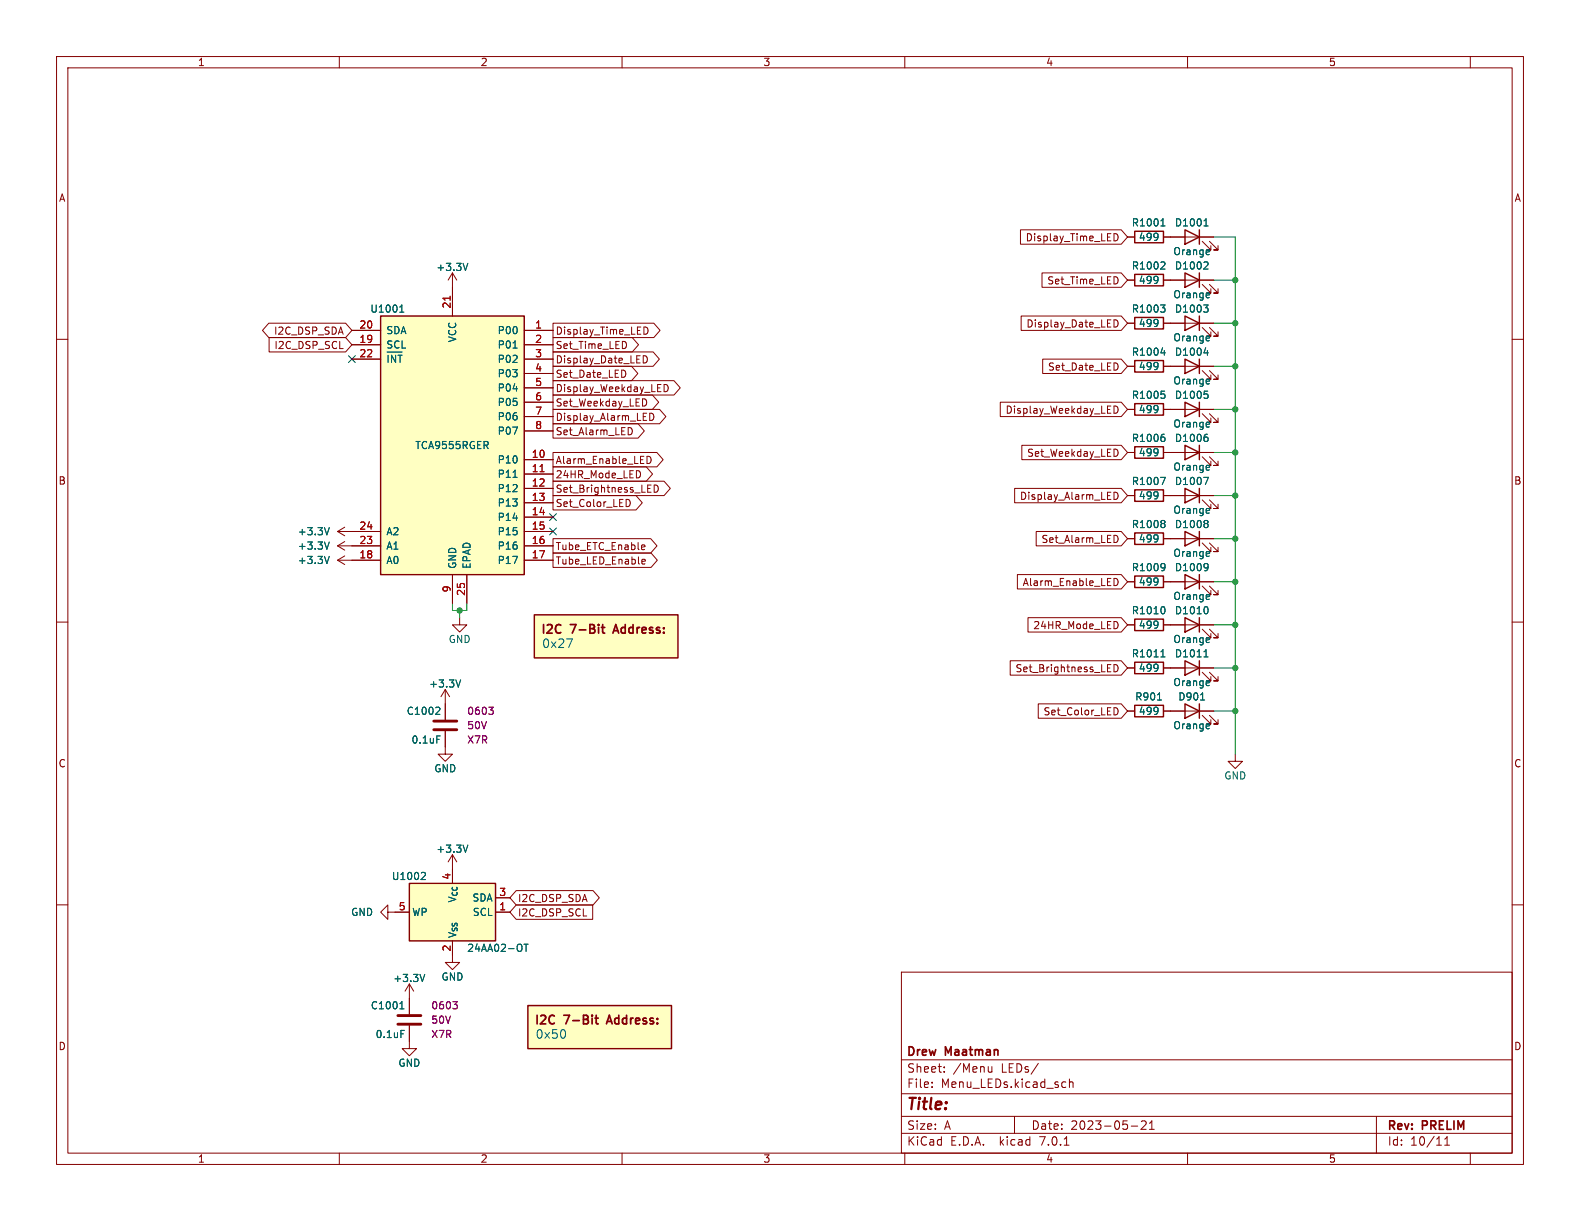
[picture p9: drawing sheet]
<svg xmlns="http://www.w3.org/2000/svg" width="279mm" height="216mm" viewBox="0 0 279 216" stroke-linecap="round" stroke-linejoin="round" font-family="sans-serif">
<g fill="none" stroke="#840000" stroke-width=".18">
<path d="M10 10h259.4v195.9h-259.4zM12 12h255.4v191.9h-255.4zM60 10v2M110 10v2M160 10v2M210 10v2M260 10v2M10 60h2M47.5 57.1h13.6l1.1 1.3-1.1 1.3h-13.6l-1.1-1.3zM47.6 59.7h13.5l1.1 1.3-1.1 1.2h-13.5zM62.2 58.4h5.1M80 48.3v7.6"/>
<path d="M80 48.3l-.8 1.2M80 48.3l.8 1.2M92.7 58.4h5.1M97.8 57.1h17.8l1.1 1.3-1.1 1.3h-17.8zM97.8 59.7h14l1.1 1.3-1.1 1.2h-14zM113.9 57.8a.64 .64 0 0 1 .7 .7 .64 .64 0 0 1-.7 .6M180.5 40.6h17.8l1.1 1.3-1.1 1.3h-17.8zM180.6 55.9h17.7l1.1 1.3-1.1 1.2h-17.7zM184.3 48.3h14l1.1 1.2-1.1 1.3h-14zM197 41.3a.64 .64 0 0 1 .7 .7 .64 .64 0 0 1-.7 .6zM197 56.6a.64 .64 0 0 1 .7 .6 .64 .64 0 0 1-.7 .6zM197.6 49.1l.1 .4-.1 .5"/>
<path d="M199.4 57.2h1.3M199.4 41.9h1.3M199.4 49.5h1.3M205.7 57.2h8.9M205.7 41.9h8.9M205.7 49.5h8.9M212.6 57.9l1.5 1.5h-.7h.7v-.7M212.6 50.3l1.5 1.5h-.7h.7v-.7M212.6 42.7l1.5 1.5h-.7h.7v-.8M213.9 57.9l1.5 1.5h-.8h.8v-.7M213.9 50.3l1.5 1.5h-.8h.8v-.7M213.9 42.7l1.5 1.5h-.8h.8v-.8"/>
<path d="M267.4 60h2M62.2 61h5.1M62.2 63.5h5.1M92.7 61h5.1M92.7 63.5h5.1M92.7 66h5.1M92.7 68.6h5.1M92.7 71.1h5.1M92.7 73.7h5.1M92.7 76.2h5.1M97.8 74.9h15l1.1 1.3-1.1 1.3h-15zM97.8 72.4h18.8l1.2 1.3-1.2 1.2h-18.8z"/>
<path d="M97.8 64.8h13.9l1.1 1.2-1.1 1.3h-13.9zM97.8 67.3h21.4l1.1 1.3-1.1 1.3h-21.4zM97.8 62.2h17.7l1.1 1.3-1.1 1.3h-17.7zM97.8 69.8h17.6l1.1 1.3-1.1 1.3h-17.6zM110.5 65.6l.2 .4-.2 .5M111.4 75.6a.68 .68 0 0 1 .4 .6 .68 .68 0 0 1-.4 .7M113.7 62.9a.64 .64 0 0 1 .8 .6 .64 .64 0 0 1-.8 .7zM114.2 70.7l.2 .4-.2 .5M114.9 73.1a.64 .64 0 0 1 .7 .6 .64 .64 0 0 1-.7 .6zM117.4 68a.64 .64 0 0 1 .8 .6 .64 .64 0 0 1-.8 .7zM176.9 71.1h21.4l1.1 1.3-1.1 1.3h-21.4zM180.7 78.7h17.6l1.1 1.3-1.1 1.3h-17.6z"/>
<path d="M184.4 63.5h13.9l1.1 1.3-1.1 1.2h-13.9zM197 71.8a.64 .64 0 0 1 .7 .6 .64 .64 0 0 1-.7 .7zM197.3 79.4a.68 .68 0 0 1 .4 .7 .68 .68 0 0 1-.4 .6M197.5 64.2l.2 .5-.2 .7M199.4 72.4h1.3M199.4 64.8h1.3M205.7 72.4h8.9M205.7 64.8h8.9M212.6 73.2l1.5 1.5h-.7h.7v-.8M212.6 65.5l1.5 1.6h-.7h.7v-.8M213.9 73.2l1.5 1.5h-.8h.8v-.8M213.9 65.5l1.5 1.6h-.8h.8v-.8"/>
<path d="M59.7 94l1.3 .7M59.7 94h7.6M59.7 96.5l1.3 .8M59.7 96.5h7.6M59.7 99.1l1.3 .7M59.7 99.1h7.6M61 93.2l-1.3 .8M61 95.8l-1.3 .7M61 98.3l-1.3 .8M92.7 94h5.1M92.7 96.5h5.1M92.7 99.1h5.1"/>
<path d="M92.7 81.3h5.1M92.7 83.8h5.1M92.7 86.4h5.1M92.7 88.9h5.1M92.7 91.4h5.1M97.8 95.2h17.3l1.1 1.3-1.1 1.3h-17.3zM97.8 97.8h17.3l1.1 1.3-1.1 1.2h-17.3zM97.8 80h18.4l1.1 1.3-1.1 1.3h-18.4zM97.8 85.1h19.6l1.1 1.3-1.1 1.2h-19.6zM97.8 87.6h14.7l1.1 1.3-1.1 1.3h-14.7zM97.8 82.5h16.5l1.1 1.3-1.1 1.3h-16.5zM111 88.3a.68 .68 0 0 1 .5 .6 .68 .68 0 0 1-.5 .7"/>
<path d="M113.1 83.4l.2 .4-.2 .5M113.6 96.4h.4l.1 .3-.7 .1M113.7 98.9l.4 .1v.2l-.6 .1M114 97.1l-.4 .1M114.1 99.7h-.4M114.4 80.7a.64 .64 0 0 1 .7 .6 .64 .64 0 0 1-.7 .7zM115.7 85.8a.64 .64 0 0 1 .7 .6 .64 .64 0 0 1-.7 .6zM179.4 86.4h18.9l1.1 1.2-1.1 1.3h-18.9zM183.2 94h15.1l1.1 1.3-1.1 1.2h-15.1zM197 87a.64 .64 0 0 1 .7 .7 .64 .64 0 0 1-.7 .6zM197 94.7a.64 .64 0 0 1 .7 .6 .64 .64 0 0 1-.7 .6M199.4 95.3h1.3"/>
<path d="M199.4 87.6h1.3M199.4 80h1.3M205.7 95.3h8.9M205.7 87.6h8.9M205.7 80h8.9M212.6 88.4l1.5 1.5h-.7h.7v-.7M212.6 80.8l1.5 1.5h-.7h.7v-.8M212.6 96l1.5 1.5h-.7h.7v-.7M213.9 88.4l1.5 1.5h-.8h.8v-.7M213.9 80.8l1.5 1.5h-.8h.8v-.8M213.9 96l1.5 1.5h-.8h.8v-.7M10 110h2"/>
<path d="M80 101.6v5.1M81.3 109.2v1.3h1.2l-1.2 1.3-1.3-1.3h1.3M82.5 101.6v5.1M178.6 116.8h19.7l1.1 1.3-1.1 1.3h-19.7zM179.9 101.6h18.4l1.1 1.3-1.1 1.2h-18.4zM181.8 109.2h16.5l1.1 1.3-1.1 1.3h-16.5zM195.8 118.8h.6M195.8 117.5h.6M197 102.3a.64 .64 0 0 1 .7 .6 .64 .64 0 0 1-.7 .6zM197 117.5a.64 .64 0 0 1 .7 .7 .64 .64 0 0 1-.7 .6zM197.5 110l.2 .4-.2 .7M199.4 110.5h1.3"/>
<path d="M199.4 102.9h1.3M199.4 118.1h1.3M205.7 110.5h8.9M205.7 102.9h8.9M205.7 118.1h8.9M212.6 103.6l1.5 1.6h-.7h.7v-.8M212.6 111.3l1.5 1.5h-.7h.7v-.8M212.6 118.9l1.5 1.5h-.7h.7v-.8M213.9 103.6l1.5 1.6h-.8h.8v-.8M213.9 111.3l1.5 1.5h-.8h.8v-.8M213.9 118.9l1.5 1.5h-.8h.8v-.8M267.4 110h2"/>
<path d="M78.7 129.3v4.1h1.3l-1.3 1.2-1.2-1.2h1.2M78.7 121.9v5.4M78.7 121.9l-.7 1.3M78.7 121.9l.8 1.3M183.6 124.5h14.7l1.1 1.2-1.1 1.3h-14.7zM197 125.1a.64 .64 0 0 1 .7 .7 .64 .64 0 0 1-.7 .6M199.4 125.7h1.3M205.7 125.7h8.9M212.6 126.5l1.5 1.5h-.7h.7v-.7M213.9 126.5l1.5 1.5h-.8h.8v-.7M218.4 133.4v1.2h1.3l-1.3 1.3-1.2-1.3h1.2M10 160h2"/>
<path d="M80 151.1l-.8 1.3M80 151.1v2.6M80 151.1l.8 1.3M87.6 158.8h2.6M91.3 157.5h13.6l1.1 1.3-1.1 1.2h-13.6l-1.1-1.2zM267.4 160h2M68.6 161.3v-1.3l-1.3 1.3 1.3 1.3v-1.3h3.8M72.4 174l-.8 1.3M72.4 174v5.3M72.4 174l.8 1.3M80 166.4v3.8h1.3l-1.3 1.3-1.3-1.3h1.3M87.6 161.3h2.6"/>
<path d="M91.3 160h13.5v2.6h-13.5l-1.1-1.3zM159.4 171.9h108v32h-108zM72.4 181.4v4h1.3l-1.3 1.3-1.3-1.3h1.3M159.4 197.4h108M159.4 193.4h108M159.4 187.4h108M164.8 192.2v.1M164.8 191.4v.1M167 189.5v.1M167 188.7v.1M175.4 188.6v1M175.4 189.5l-.2 .1-.4-.1"/>
<path d="M179.4 197.4v3M183.6 188l-1.3 2M188.3 191.3l.2 .1M188.5 192.2l-.2 .1M189.1 190.8v1.5M189.1 191.4l.2-.1 .4 .1 .1 .9M200 199.1h1.2M201.8 198.3l.6-.1 .2 .1 .1 .3-.9 1.1h.9M203.3 199.7h.8M203.3 198.6l.4-.4v1.5M243.4 197.4v6.5M60 203.9v2"/>
<path d="M110 203.9v2M159.4 200.4h108M160 203.9v2M188.2 202.5h.8M210 203.9v2M255.5 202.5h.8M255.5 201.4l.4-.4v1.5M260 203.9v2"/>
</g>
<g fill="none" stroke="#840000" stroke-width=".25">
<path d="M67.3 55.9h25.4v45.7h-25.4zM200.7 56.1h5v2.1h-5zM200.7 40.9h5v2h-5zM200.7 48.5h5v2h-5zM209.5 55.9l2.6 1.3-2.6 1.2zM209.5 48.3l2.6 1.2-2.6 1.3zM209.5 40.6l2.6 1.3-2.6 1.3zM212.1 40.6v2.6M212.1 48.3v2.5M212.1 55.9v2.5M200.7 63.8h5v2h-5zM200.7 71.4h5v2h-5z"/>
<path d="M200.7 79h5v2h-5zM209.5 71.1l2.6 1.3-2.6 1.3zM209.5 63.5l2.6 1.3-2.6 1.2zM209.5 78.7l2.6 1.3-2.6 1.3zM212.1 63.5v2.5M212.1 71.1v2.6M212.1 78.7v2.6M200.7 94.2h5v2.1h-5zM200.7 86.6h5v2h-5zM209.5 86.4l2.6 1.2-2.6 1.3zM209.5 94l2.6 1.3-2.6 1.2zM212.1 86.4v2.5"/>
<path d="M212.1 94v2.5M94.5 108.7h25.4v7.6h-25.4zM200.7 109.5h5v2h-5zM200.7 101.9h5v2h-5zM200.7 117.1h5v2h-5zM209.5 101.6l2.6 1.3-2.6 1.2zM209.5 109.2l2.6 1.3-2.6 1.3zM209.5 116.8l2.6 1.3-2.6 1.3zM212.1 101.6v2.5M212.1 109.2v2.6M212.1 116.8v2.6M200.7 124.7h5v2h-5z"/>
<path d="M209.5 124.5l2.6 1.2-2.6 1.3zM212.1 124.5v2.5M72.4 156.2h15.2v10.2h-15.2zM93.3 177.8h25.4v7.6h-25.4z"/>
</g>
<g fill="none" stroke="#006464" stroke-width=".18">
<path d="M205.3 40h.7M205.5 38.9l.1-.2v1.3M212.9 40h.7M213.1 38.9l.2-.2v1.3M70.7 55.2h.7M70.8 54.2l.3-.3v1.3M82.7 46.6l-.4 1.2M205.2 53.9h.8l-.4 .5M205.8 54.4l.2 .3v.3l-.2 .2M205.8 46.3l.2 .2v.4l-.8 .7h.8M212.8 53.9h.8l-.4 .5M213.4 54.4l.2 .3v.3l-.2 .2"/>
<path d="M213.4 46.3l.2 .2v.4l-.8 .7h.8M213.8 59.5l.1 .2-.6 .2M213.8 44.3l.1 .2-.6 .1M213.8 51.9l.1 .2-.6 .1M68.6 62.8v1.3M70 62.8v1.3l-.8-1.3v1.3M70.4 62.8h.7M70.7 62.8v1.3M90.7 61.5h.8M205.3 62.4h.8M205.3 69.2h.7M205.6 76.8h.3"/>
<path d="M205.8 69.7l.2 .2v.3l-.2 .2M205.8 77.3l.2 .2v.3l-.2 .3M205.9 62v.8M212.9 62.4h.8M213 69.2h.6M213.3 76.8h.2M213.4 69.7l.2 .2v.3l-.2 .2M213.4 77.3l.2 .2v.3l-.2 .3M213.5 62v.8M213.8 67.1l.1 .3-.6 .1M213.8 74.7l.1 .3-.6 .1M58.2 93.3l-.4 1.3"/>
<path d="M58.2 95.8l-.4 1.3M58.2 98.4l-.4 1.2M90.7 84.4h.8M205.2 84.4h.9l-.6 1.3M205.8 92l.2 .3-.2 .3 .2 .2v.3l-.2 .2M205.8 99.6l.2 .2a1.07 1.07 0 0 1-.2 1M212.8 84.4h.9l-.6 1.3M213.4 92l.2 .3-.2 .3 .2 .2v.3l-.2 .2M213.4 99.6l.2 .2a1.07 1.07 0 0 1-.1 1M213.8 82.4l.1 .2-.6 .1M213.8 90l.1 .2-.6 .1M213.8 97.6l.1 .2-.6 .2"/>
<path d="M100.2 113h1l-.6 1.5M205.3 116.2h.7M205.5 115.1l.1-.2v1.3M205.8 107.3l.2 .5-.2 .7M206 100.2l-.2 .2M212.9 116.2h.7M213.1 115.1l.2-.2v1.3M213.5 107.3l.1 .5-.1 .7M213.6 100.2l-.2 .2M213.8 105.2l.1 .3-.6 .1M213.8 112.8l.1 .3-.6 .1M77.2 130.1h.7"/>
<path d="M77.5 125l.3 .3-.1 .3-.7 .7h.8M81.5 120.2l-.5 1.3M204.7 123.8h.7M212.3 123.8h.7M213.8 120.5l.1 .2-.6 .1M213.8 128.1l.1 .2-.6 .1M74.7 154.3h.4l.1 .3-.8 .9h.8M82.7 149.4l-.4 1.3M70.7 178.4h.7M71 177.3l.1-.2v1.3M75.1 172.3l-.4 1.3M92.7 167h.7"/>
<path d="M93 167v1.2M70.9 182.2h.6M99.9 182.4v.9"/>
</g>
<g fill="#ffffc2" stroke="#ffffc2" stroke-width=".18">
<path d="M94.5 108.7h25.4v7.6h-25.4z"/>
<path d="M93.3 177.8h25.4v7.6h-25.4z"/>
<path d="M72.4 156.2h15.2v10.2h-15.2z"/>
<path d="M67.3 55.9h25.4v45.7h-25.4z"/>
</g>
<path d="M106.4 110.9h.5M106.6 110.4v1.3l.3 .3M108.9 110.4l-.5 1.6M105.4 179.5v1.3l.4 .2M107.8 179.5l-.6 1.5M105.2 180h.6" fill="none" stroke="#840000" stroke-width=".3"/>
<path d="M76.7 129h4.1M76.7 127.5h4.1M70.4 179.6h4M70.4 181.1h4" fill="none" stroke="#840000" stroke-width=".51"/>
<path d="M86.4 125h.8l-.4 .5M87 125.5l.2 .3v.3l-.2 .2M80.1 177.1h.8l-.5 .5M80.6 177.6l.3 .2v.3l-.3 .3" fill="none" stroke="#840084" stroke-width=".18"/>
<path d="M79.6 52.4v.7M95.5 83.4h.7" fill="none" stroke="#a90000" stroke-width=".18"/>
<g fill="none" stroke="#009600" stroke-width=".18">
<path d="M214.6 41.9h3.8v91.5M214.6 49.5h3.8M214.6 57.2h3.8M214.6 64.8h3.8M214.6 72.4h3.8M214.6 80h3.8M214.6 87.6h3.8M214.6 95.3h3.8M80 106.7v1.3h2.5v-1.3M81.3 108v1.2M214.6 110.5h3.8M214.6 118.1h3.8"/>
<path d="M214.6 102.9h3.8M214.6 125.7h3.8"/>
</g>
<path d="M61.6 62.9l1.2 1.2M62.8 62.9l-1.2 1.2M97.2 90.8l1.2 1.2M97.2 93.4l1.2 1.2M98.4 90.8l-1.2 1.2M98.4 93.4l-1.2 1.2" fill="none" stroke="#000084" stroke-width=".18"/>
<g fill="#009600" stroke="#009600" stroke-width=".18">
<circle cx="218.4" cy="72.4" r=".46"/>
<circle cx="218.4" cy="64.8" r=".46"/>
<circle cx="218.4" cy="57.2" r=".46"/>
<circle cx="218.4" cy="49.5" r=".46"/>
<circle cx="218.4" cy="87.6" r=".46"/>
<circle cx="218.4" cy="80" r=".46"/>
<circle cx="81.3" cy="108" r=".46"/>
<circle cx="218.4" cy="110.5" r=".46"/>
<circle cx="218.4" cy="118.1" r=".46"/>
<circle cx="218.4" cy="125.7" r=".46"/>
<circle cx="218.4" cy="95.3" r=".46"/>
<circle cx="218.4" cy="102.9" r=".46"/>
</g>
<text font-size="2.8" fill="#840000" x="160.4" y="196.7">Title:</text>
<g font-size="2.1" fill="#006464">
<text x="95.8" y="112.4">I2C</text>
<text x="95.8" y="114.7">0x27</text>
<text x="94.6" y="181.5">I2C</text>
<text x="94.7" y="183.8">0x50</text>
</g>
<g font-size="2.1" fill="#840000">
<text x="101.1" y="112.4">7-Bit</text>
<text x="109.2" y="112.4">Address:</text>
<text x="99.9" y="181.5">7-Bit</text>
<text x="108" y="181.5">Address:</text>
<text x="160.4" y="189.8">Sheet:</text>
<text x="160.4" y="187">Drew</text>
<text x="167.3" y="187">Maatman</text>
<text x="168.6" y="189.8">/Menu</text>
<text x="177.1" y="189.8">LEDs/</text>
<text x="160.4" y="192.5">File:</text>
<text x="166.4" y="192.5">Menu_LEDs.kicad_sch</text>
<text x="160.4" y="202.7">KiCad</text>
<text x="160.4" y="199.9">Size:</text>
<text x="167" y="199.9">A</text>
<text x="168.1" y="202.7">E.D.A.</text>
<text x="176.8" y="202.7">kicad</text>
<text x="182.4" y="199.9">Date:</text>
<text x="183.9" y="202.7">7.0.1</text>
<text x="189.3" y="199.9">2023-05-21</text>
<text x="245.4" y="200.1">Rev:</text>
<text x="245.4" y="202.7">Id:</text>
<text x="249.4" y="202.7">10/11</text>
<text x="251.6" y="200.1">PRELIM</text>
</g>
<g font-size="1.8" fill="#840000">
<text x="35" y="11.8">1</text>
<text x="85" y="11.8">2</text>
<text x="135" y="11.8">3</text>
<text x="185" y="11.8">4</text>
<text x="235" y="11.8">5</text>
<text x="10.4" y="35.8">A</text>
<text x="267.8" y="35.8">A</text>
<text x="181.3" y="42.8">Display_Time_LED</text>
<text x="185.1" y="50.4">Set_Time_LED</text>
<text x="48.3" y="59.3">I2C_DSP_SDA</text>
<text x="98.3" y="59.3">Display_Time_LED</text>
<text x="181.4" y="58.1">Display_Date_LED</text>
<text x="48.4" y="61.9">I2C_DSP_SCL</text>
<text x="98.3" y="64.4">Display_Date_LED</text>
<text x="98.3" y="61.9">Set_Time_LED</text>
<text x="185.2" y="65.7">Set_Date_LED</text>
<text x="98.3" y="67">Set_Date_LED</text>
<text x="98.3" y="69.5">Display_Weekday_LED</text>
<text x="98.3" y="77.1">Set_Alarm_LED</text>
<text x="98.3" y="74.6">Display_Alarm_LED</text>
<text x="98.3" y="72">Set_Weekday_LED</text>
<text x="177.7" y="73.3">Display_Weekday_LED</text>
<text x="98.3" y="82.2">Alarm_Enable_LED</text>
<text x="181.5" y="80.9">Set_Weekday_LED</text>
<text x="10.3" y="85.8">B</text>
<text x="98.3" y="87.3">Set_Brightness_LED</text>
<text x="98.3" y="89.8">Set_Color_LED</text>
<text x="98.3" y="84.7">24HR_Mode_LED</text>
<text x="180.2" y="88.5">Display_Alarm_LED</text>
<text x="267.7" y="85.8">B</text>
<text x="98.3" y="97.4">Tube_ETC_Enable</text>
<text x="98.3" y="100">Tube_LED_Enable</text>
<text x="184" y="96.2">Set_Alarm_LED</text>
<text x="180.7" y="103.8">Alarm_Enable_LED</text>
<text x="182.6" y="111.4">24HR_Mode_LED</text>
<text x="179.4" y="119">Set_Brightness_LED</text>
<text x="184.4" y="126.6">Set_Color_LED</text>
<text x="10.3" y="135.8">C</text>
<text x="267.7" y="135.8">C</text>
<text x="91.6" y="159.7">I2C_DSP_SDA</text>
<text x="91.6" y="162.2">I2C_DSP_SCL</text>
<text x="10.3" y="185.8">D</text>
<text x="267.7" y="185.8">D</text>
<text x="35" y="205.7">1</text>
<text x="85" y="205.7">2</text>
<text x="135" y="205.7">3</text>
<text x="185" y="205.7">4</text>
<text x="235" y="205.7">5</text>
</g>
<g font-size="1.8" fill="#006464">
<text x="200.1" y="40.2">R1001</text>
<text x="207.7" y="40.2">D1001</text>
<text x="200.1" y="47.8">R1002</text>
<text x="201.3" y="42.7">499</text>
<text x="207.4" y="45.3">Orange</text>
<text x="207.7" y="47.8">D1002</text>
<text x="77.1" y="48.1">+3.3V</text>
<text x="201.3" y="50.4">499</text>
<text x="207.4" y="52.9">Orange</text>
<text x="65.4" y="55.4">U1001</text>
<text x="68.3" y="59.2">SDA</text>
<text x="87.9" y="59.2">P00</text>
<text x="200.1" y="55.4">R1003</text>
<text x="201.3" y="58">499</text>
<text x="207.7" y="55.4">D1003</text>
<text x="68.3" y="61.8">SCL</text>
<text x="80.8" y="60.7" transform="rotate(-90 80.8 60.7)">VCC</text>
<text x="87.9" y="61.8">P01</text>
<text x="87.9" y="64.3">P02</text>
<text x="200.1" y="63.1">R1004</text>
<text x="201.3" y="65.6">499</text>
<text x="207.4" y="60.5">Orange</text>
<text x="207.7" y="63.1">D1004</text>
<text x="87.9" y="66.9">P03</text>
<text x="87.9" y="69.4">P04</text>
<text x="87.9" y="71.9">P05</text>
<text x="200.1" y="70.7">R1005</text>
<text x="207.4" y="68.1">Orange</text>
<text x="207.7" y="70.7">D1005</text>
<text x="87.9" y="74.5">P06</text>
<text x="87.9" y="77">P07</text>
<text x="201.3" y="73.2">499</text>
<text x="207.4" y="75.8">Orange</text>
<text x="73.4" y="79.6">TCA9555RGER</text>
<text x="87.9" y="82.1">P10</text>
<text x="200.1" y="78.3">R1006</text>
<text x="201.3" y="80.8">499</text>
<text x="207.4" y="83.4">Orange</text>
<text x="207.7" y="78.3">D1006</text>
<text x="87.9" y="84.6">P11</text>
<text x="87.9" y="87.2">P12</text>
<text x="87.9" y="89.7">P13</text>
<text x="200.1" y="85.9">R1007</text>
<text x="201.3" y="88.5">499</text>
<text x="207.7" y="85.9">D1007</text>
<text x="52.6" y="94.8">+3.3V</text>
<text x="68.3" y="94.8">A2</text>
<text x="87.9" y="92.3">P14</text>
<text x="87.9" y="94.8">P15</text>
<text x="200.1" y="93.5">R1008</text>
<text x="207.4" y="91">Orange</text>
<text x="207.7" y="93.5">D1008</text>
<text x="52.6" y="97.3">+3.3V</text>
<text x="52.6" y="99.9">+3.3V</text>
<text x="68.3" y="99.9">A0</text>
<text x="68.3" y="97.3">A1</text>
<text x="80.8" y="100.6" transform="rotate(-90 80.8 100.6)">GND</text>
<text x="83.4" y="100.6" transform="rotate(-90 83.4 100.6)">EPAD</text>
<text x="87.9" y="97.3">P16</text>
<text x="87.9" y="99.9">P17</text>
<text x="200.1" y="101.2">R1009</text>
<text x="201.3" y="96.1">499</text>
<text x="207.4" y="98.6">Orange</text>
<text x="207.7" y="101.2">D1009</text>
<text x="201.3" y="103.7">499</text>
<text x="207.4" y="106.2">Orange</text>
<text x="79.3" y="113.9">GND</text>
<text x="200.1" y="108.8">R1010</text>
<text x="201.3" y="111.3">499</text>
<text x="207.4" y="113.9">Orange</text>
<text x="207.7" y="108.8">D1010</text>
<text x="200.1" y="116.4">R1011</text>
<text x="201.3" y="118.9">499</text>
<text x="207.7" y="116.4">D1011</text>
<text x="75.8" y="121.7">+3.3V</text>
<text x="200.7" y="124">R901</text>
<text x="207.4" y="121.5">Orange</text>
<text x="208.3" y="124">D901</text>
<text x="71.9" y="126.6">C1002</text>
<text x="72.7" y="131.6">0.1uF</text>
<text x="201.3" y="126.6">499</text>
<text x="207.4" y="129.1">Orange</text>
<text x="76.7" y="136.7">GND</text>
<text x="216.4" y="138">GND</text>
<text x="69.2" y="155.8">U1002</text>
<text x="77.1" y="150.9">+3.3V</text>
<text x="83.4" y="159.6">SDA</text>
<text x="62" y="162.1">GND</text>
<text x="72.9" y="162.1">WP</text>
<text x="80.8" y="165.9" transform="rotate(-90 80.8 165.9)">V_{SS} V_{CC}</text>
<text x="83.5" y="162.1">SCL</text>
<text x="69.5" y="173.8">+3.3V</text>
<text x="78" y="173.5">GND</text>
<text x="82.6" y="168.5">24AA02-OT</text>
<text x="65.5" y="178.6">C1001</text>
<text x="66.4" y="183.7">0.1uF</text>
<text x="70.4" y="188.8">GND</text>
</g>
<g font-size="1.8" fill="#a90000">
<text x="63.5" y="58.2">20</text>
<text x="79.8" y="54.6" transform="rotate(-90 79.8 54.6)">21</text>
<text x="94.6" y="58.2">1</text>
<text x="63.5" y="60.7">19</text>
<text x="63.5" y="63.2">22</text>
<text x="94.6" y="60.7">2</text>
<text x="94.6" y="63.2">3</text>
<text x="94.6" y="65.8">4</text>
<text x="94.6" y="68.3">5</text>
<text x="94.6" y="70.9">6</text>
<text x="94.6" y="73.4">7</text>
<text x="94.6" y="75.9">8</text>
<text x="94" y="81">10</text>
<text x="94" y="83.6">11</text>
<text x="94" y="86.1">12</text>
<text x="94" y="88.6">13</text>
<text x="63.5" y="93.7">24</text>
<text x="94" y="91.2">14</text>
<text x="94" y="93.7">15</text>
<text x="63.5" y="98.8">18</text>
<text x="63.5" y="96.3">23</text>
<text x="94" y="96.3">16</text>
<text x="94" y="98.8">17</text>
<text x="79.8" y="104.8" transform="rotate(-90 79.8 104.8)">9</text>
<text x="82.3" y="105.4" transform="rotate(-90 82.3 105.4)">25</text>
<text x="79.8" y="155.6" transform="rotate(-90 79.8 155.6)">4</text>
<text x="70.5" y="161">5</text>
<text x="88.2" y="161">1</text>
<text x="88.2" y="158.5">3</text>
<text x="79.8" y="168.3" transform="rotate(-90 79.8 168.3)">2</text>
</g>
<g font-size="1.8" fill="#840084">
<text x="82.6" y="126.6">0603</text>
<text x="82.6" y="129.1">50V</text>
<text x="82.6" y="131.6">X7R</text>
<text x="76.2" y="178.6">0603</text>
<text x="76.2" y="181.2">50V</text>
<text x="76.2" y="183.7">X7R</text>
</g>
</svg>
